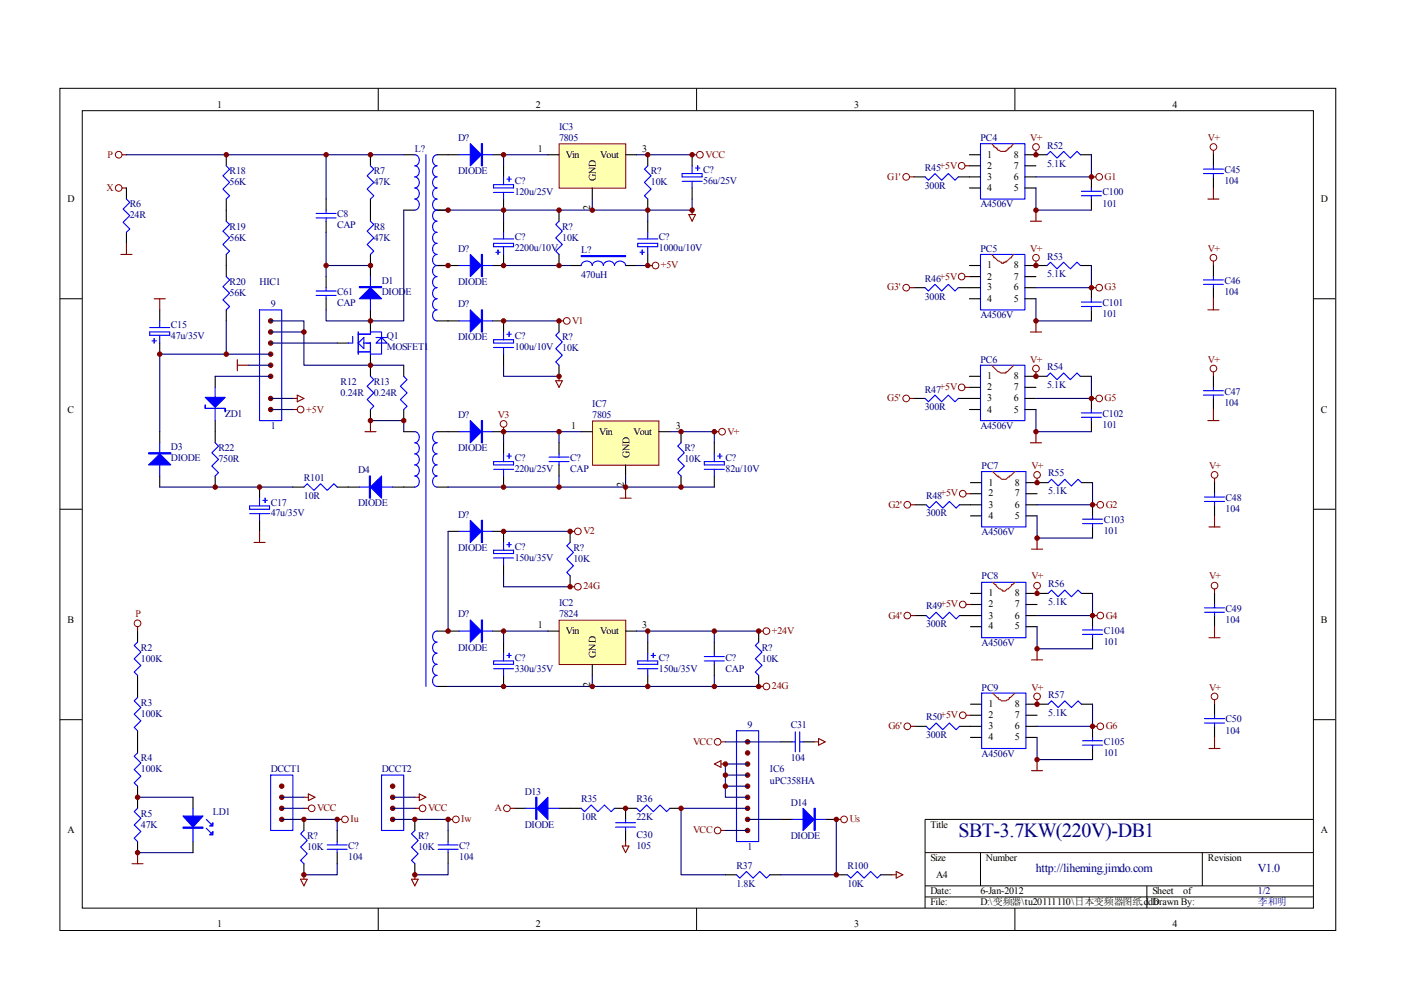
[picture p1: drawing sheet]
<svg xmlns="http://www.w3.org/2000/svg" width="297mm" height="210mm" viewBox="0 0 297 210" stroke-linecap="round" stroke-linejoin="round" font-family="sans-serif">
<g fill="none" stroke="#000" stroke-width=".21">
<path d="M12.7 18.7h270.5v178.6h-270.5zM80.2 18.7v4.7M147.7 18.7v4.7M215.2 18.7v4.7M17.4 23.5h261.1v169h-261.1zM12.7 63.3h4.7M278.4 63.3h4.7M12.7 108h4.7M278.4 108h4.7M12.7 152.6h4.7M278.4 152.6h4.7M278.4 173.7h-82.3v18.8"/>
<path d="M80.2 192.5v4.7M147.7 192.5v4.7M196.1 180.8h82.3M196.1 187.8h82.3M196.1 190.2h82.3M207.9 180.8v7M215.2 192.5v4.7M243.2 187.8v4.7M254.9 180.8v7"/>
</g>
<g fill="none" stroke="#000" stroke-width=".23">
<path d="M26.8 39.9v2.3M48 32.8v2.4M78.5 32.8v2.4M85.6 32.8h2.4M92.7 32.8h4.7M104.4 32.8h2.4M106.8 35.2v2.3M146.7 32.8v2.4M146.7 39.9v2.3M193.8 37.5h2.3M203.2 37.5h4.7M205.5 32.8h2.4"/>
<path d="M205.5 35.2h2.4M205.5 39.9h2.4M217.3 32.8h4.7M217.3 35.2h2.3M217.3 37.5h2.3M217.3 39.9h2.3M229 32.8h2.4M231.4 37.5v2.4M26.8 49.3v2.3M48 42.2v4.7M48 53.9v4.7M69.1 42.2v2.4"/>
<path d="M69.1 46.9v2.4M69.1 58.6v2.4M78.5 42.2v4.7M78.5 53.9v4.7M85.6 44.6h2.4M92.7 44.6h2.3M92.7 56.3h4.7M106.8 53.9v2.4h-2.4M106.8 42.2v2.4M106.8 46.9v2.4M137.3 46.9v2.4M137.3 53.9v2.4"/>
<path d="M205.5 56.3h2.4M205.5 58.6h2.4M217.3 56.3h4.7M217.3 58.6h2.3M229 56.3h2.4M231.4 42.2v2.4M33.9 65.7v2.3M33.9 72.7v2.4M45.6 79.8v2.3M48 65.7v2.3M69.1 63.3v2.4M71.5 72.7h2.3"/>
<path d="M78.5 65.7v4.7M78.5 75.1v4.7M85.6 77.4v2.4M92.7 68h4.7M104.4 68h2.4M193.8 61h2.3M203.2 61h4.7M205.5 63.3h2.4M205.5 79.8h2.4M217.3 61h2.3M217.3 63.3h2.3M217.3 79.8h4.7"/>
<path d="M229 79.8h2.4M231.4 61v2.3M231.4 65.7v2.3M33.9 91.5v2.4M45.6 89.2v4.7M78.5 86.8v2.4M85.6 91.5h2.4M85.6 86.8v2.4M92.7 91.5h2.3M193.8 84.5h2.3M203.2 84.5h4.7M205.5 82.1h2.4"/>
<path d="M205.5 86.8h2.4M217.3 82.1h2.3M217.3 84.5h2.3M217.3 86.8h2.3M231.4 84.5v2.3M231.4 89.2v2.3M33.9 100.9v2.4M45.6 100.9v2.4M55 103.3v2.3M55 110.3v2.4M62.1 103.3h2.3M71.5 103.3h4.7"/>
<path d="M83.2 103.3h4.8M92.7 103.3h2.3M194 107h2.4M203.4 107h4.7M205.8 102.3h2.3M205.8 104.7h2.3M205.8 109.4h2.3M217.5 102.3h4.7M217.5 104.7h2.4M217.5 107h2.4M217.5 109.4h2.4M229.3 102.3h2.3"/>
<path d="M231.6 107v2.4M231.6 111.7v2.4M29.2 133.8v2.4M92.7 133.8h2.3M194 130.5h2.4M203.4 130.5h4.7M205.8 125.8h2.3M205.8 128.2h2.3M205.8 132.9h2.3M217.5 125.8h4.7M217.5 128.2h2.4M217.5 130.5h2.4"/>
<path d="M217.5 132.9h2.4M229.3 125.8h2.3M231.6 130.5v2.4M231.6 135.2v2.4M29.2 143.2v4.7M29.2 154.9v4.7M92.7 145.5h2.3M165.6 157.3h2.3M170.3 157.3h2.3M194 154h2.4M203.4 154h4.7M205.8 149.3h2.3"/>
<path d="M205.8 151.7h2.3M205.8 156.4h2.3M217.5 149.3h4.7M217.5 151.7h2.4M217.5 154h2.4M217.5 156.4h2.4M229.3 149.3h2.3M231.6 154v2.4M231.6 158.7v2.4M29.2 166.7v4.7M29.2 178.4v2.4M40.9 169v2.4"/>
<path d="M40.9 178.4v2.4M64.4 173.7v2.4M71.5 176.1v2.3M88 173.7v2.4M95 176.1v2.3M109.1 171.4h2.4M118.5 171.4h4.7M130.3 171.4h4.7M132.6 171.4v2.3M132.6 176.1v2.3M142 171.4h2.4M165.6 173.7h2.3"/>
<path d="M175 173.7h2.3M64.4 183.1v2.4M71.5 180.8v2.3M88 183.1v2.4M95 180.8v2.3M153.8 185.5h2.4M163.2 185.5h2.4M177.3 185.5h2.4M186.7 185.5h2.4"/>
</g>
<g fill="none" stroke="#00f" stroke-width=".23">
<path d="M48 35.2l.7 .7-1.4 1.4 1.4 1.4-1.4 1.4 1.4 1.4-.7 .7M78.5 35.2l.8 .7-1.5 1.4 1.5 1.4-1.5 1.4 1.5 1.4-.8 .7M88 32.8a1.2 1.2 0 0 1 .9 1.2 1.2 1.2 0 0 1-.9 1.2 1.2 1.2 0 0 1 .9 1.1 1.2 1.2 0 0 1-.9 1.2 1.2 1.2 0 0 1 .9 1.2 1.2 1.2 0 0 1-.9 1.2 1.2 1.2 0 0 1 .9 1.1 1.2 1.2 0 0 1-.9 1.2 1.2 1.2 0 0 1 .9 1.2 1.2 1.2 0 0 1-.9 1.2M90.3 32.8v112.7M92.7 32.8a1.2 1.2 0 0 0-1 1.2 1.2 1.2 0 0 0 1 1.2 1.2 1.2 0 0 0-1 1.1 1.2 1.2 0 0 0 1 1.2 1.2 1.2 0 0 0-1 1.2 1.2 1.2 0 0 0 1 1.2 1.2 1.2 0 0 0-1 1.1 1.2 1.2 0 0 0 1 1.2 1.2 1.2 0 0 0-1 1.2 1.2 1.2 0 0 0 1 1.2 1.2 1.2 0 0 0-1 1.1 1.2 1.2 0 0 0 1 1.2 1.21 1.21 0 0 0-1 1.2 1.21 1.21 0 0 0 1 1.2 1.2 1.2 0 0 0-1 1.1 1.2 1.2 0 0 0 1 1.2 1.2 1.2 0 0 0-1 1.2 1.2 1.2 0 0 0 1 1.1 1.2 1.2 0 0 0-1 1.2 1.2 1.2 0 0 0 1 1.2 1.2 1.2 0 0 0-1 1.2 1.2 1.2 0 0 0 1 1.1 1.2 1.2 0 0 0-1 1.2 1.2 1.2 0 0 0 1 1.2 1.2 1.2 0 0 0-1 1.2 1.2 1.2 0 0 0 1 1.1 1.2 1.2 0 0 0-1 1.2 1.2 1.2 0 0 0 1 1.2M97.4 32.8h7M104.6 39.2h4.3v.7h-4.3zM106.8 37.5v1.7M107.5 38h.9M107.9 37.5v.9M144.6 36.8h4.3v.7h-4.3zM144.6 38.4h4.3"/>
<path d="M146.7 35.2v1.6M146.7 38.4v1.5M147.4 35.6h1M147.9 35.2v.9M196.1 37.5l.7 .7 1.4-1.4 1.5 1.4 1.4-1.4 1.4 1.4 .7-.7M207.9 30.5h9.4v11.7h-9.4zM222 32.8l.7-.7 1.4 1.4 1.4-1.4 1.4 1.4 1.4-1.4 .7 .7M231.4 39.9v.7M26.8 42.2l.7 .7-1.4 1.4 1.4 1.4-1.4 1.4 1.4 1.4-.7 .8M48 58.6l.7 .7-1.4 1.5 1.4 1.4-1.4 1.4 1.4 1.4-.7 .7M48 46.9l.7 .7-1.4 1.4 1.4 1.4-1.4 1.4 1.4 1.4-.7 .7M67 45.3h4.3"/>
<path d="M67 46.2h4.3M69.1 44.6v.7M69.1 46.2v.7M78.5 46.9l.8 .7-1.5 1.4 1.5 1.4-1.5 1.4 1.5 1.4-.8 .7M78.5 58.6v7.1M97.4 56.3h7M104.6 51.6h4.3v.7h-4.3zM104.6 40.8h4.3M104.6 50.7h4.3M105.1 53.5h1M105.6 53v.9M106.8 40.8v1.4"/>
<path d="M106.8 49.3v1.4M106.8 52.3v1.6M135.2 50.7h4.3M135.2 51.6h4.3v.7h-4.3zM135.7 53.5h.9M136.2 53v.9M137.3 49.3v1.4M137.3 52.3v1.6M207.9 53.9h9.4v11.8h-9.4zM222 56.3l.7-.7 1.4 1.4 1.4-1.4 1.4 1.4 1.4-1.4 .7 .7M229.3 41.5h4.2M229.3 40.6h4.2"/>
<path d="M231.4 41.5v.7M31.7 70.4h4.3v.7h-4.3zM31.7 69.5h4.3M32.2 72.3h1M32.7 71.8v.9M33.9 68v1.5M33.9 71.1v1.6M55 65.7h4.7v23.5h-4.7zM67 61.7h4.3M67 62.6h4.3M69.1 61v.7M69.1 62.6v.7"/>
<path d="M74.8 71.3v1.4h-1M76 70.9h2.5v-.5h2.4v4.7h-2.4v-2.4h-1.4M76 70.4v4.7M76 74.6h2.5M76 72.7l1.1-1.1v2.3zM78.5 79.8l.8 .7-1.5 1.4 1.5 1.4-1.5 1.4 1.5 1.4-.8 .7M79.7 72.7l1.2-1.1 1.2 1.1zM79.7 71.6h2.4M85.6 79.8l.7 .7-1.4 1.4 1.4 1.4-1.4 1.4 1.4 1.4-.7 .7M92.7 65.7a1.2 1.2 0 0 0-1 1.2 1.2 1.2 0 0 0 1 1.1M97.4 68h7M196.1 61l.7 .7 1.4-1.4 1.5 1.4 1.4-1.4 1.4 1.4 .7-.7"/>
<path d="M207.9 77.4h9.4v11.8h-9.4zM222 79.8l.7-.7 1.4 1.4 1.4-1.4 1.4 1.4 1.4-1.4 .7 .7M229.3 65h4.2M229.3 64h4.2M231.4 63.3v.7M231.4 65v.7M33.9 93.9v7M45.6 93.9l.7 .7-1.4 1.4 1.4 1.4-1.4 1.4 1.4 1.4-.7 .7M45.6 82.1v7.1M88 91.5a1.2 1.2 0 0 1 .9 1.2 1.2 1.2 0 0 1-.9 1.2 1.2 1.2 0 0 1 .9 1.2 1.2 1.2 0 0 1-.9 1.1M88 96.2a1.2 1.2 0 0 1 .9 1.2 1.2 1.2 0 0 1-.9 1.2 1.2 1.2 0 0 1 .9 1.1 1.2 1.2 0 0 1-.9 1.2 1.2 1.2 0 0 1 .9 1.2 1.2 1.2 0 0 1-.9 1.2M92.7 96.2a1.2 1.2 0 0 0-1 1.2 1.2 1.2 0 0 0 1 1.2 1.2 1.2 0 0 0-1 1.1 1.2 1.2 0 0 0 1 1.2 1.2 1.2 0 0 0-1 1.2 1.2 1.2 0 0 0 1 1.2"/>
<path d="M92.7 91.5a1.2 1.2 0 0 0-1 1.2 1.2 1.2 0 0 0 1 1.2 1.2 1.2 0 0 0-1 1.2 1.2 1.2 0 0 0 1 1.1M196.1 84.5l.7 .7 1.4-1.4 1.5 1.4 1.4-1.4 1.4 1.4 .7-.7M208.1 100h9.4v11.7h-9.4zM229.3 88.5h4.2M229.3 87.5h4.2M231.4 86.8v.7M231.4 88.5v.7M52.9 107.3h4.2v.7h-4.2zM52.9 108.9h4.2M55 105.6v1.7M55 108.9v1.4M55.7 106.1h1"/>
<path d="M56.2 105.6v1M64.4 103.3l.7-.7 1.5 1.4 1.4-1.4 1.4 1.4 1.4-1.4 .7 .7M76.2 103.3h7M196.4 107l.7 .7 1.4-1.4 1.4 1.4 1.4-1.4 1.4 1.4 .7-.7M222.2 102.3l.7-.7 1.4 1.4 1.5-1.4 1.4 1.4 1.4-1.4 .7 .7M229.5 111h4.3M229.5 110.1h4.3M231.6 109.4v.7M231.6 111v.7M29.2 136.2l-.7 .7 1.4 1.4-1.4 1.4 1.4 1.4-1.4 1.4 .7 .7M92.7 133.8a1.2 1.2 0 0 0-1 1.2 1.2 1.2 0 0 0 1 1.2 1.2 1.2 0 0 0-1 1.1 1.2 1.2 0 0 0 1 1.2 1.21 1.21 0 0 0-1 1.2 1.21 1.21 0 0 0 1 1.2 1.2 1.2 0 0 0-1 1.1 1.2 1.2 0 0 0 1 1.2 1.2 1.2 0 0 0-1 1.2 1.2 1.2 0 0 0 1 1.1M196.4 130.5l.7 .7 1.4-1.4 1.4 1.4 1.4-1.4 1.4 1.4 .7-.7"/>
<path d="M208.1 123.5h9.4v11.7h-9.4zM222.2 125.8l.7-.7 1.4 1.4 1.5-1.4 1.4 1.4 1.4-1.4 .7 .7M229.5 134.5h4.3M229.5 133.6h4.3M231.6 132.9v.7M231.6 134.5v.7M29.2 147.9l-.7 .7 1.4 1.4-1.4 1.4 1.4 1.4-1.4 1.4 .7 .7M29.2 159.6l-.7 .7 1.4 1.5-1.4 1.4 1.4 1.4-1.4 1.4 .7 .7M156.2 154.9h4.7v23.5h-4.7zM167.9 157.3h.7M168.6 155.2v4.2M169.6 157.3h.7"/>
<path d="M169.6 155.2v4.2M196.4 154l.7 .7 1.4-1.4 1.4 1.4 1.4-1.4 1.4 1.4 .7-.7M208.1 147h9.4v11.7h-9.4zM222.2 149.3l.7-.7 1.4 1.4 1.5-1.4 1.4 1.4 1.4-1.4 .7 .7M229.5 158h4.3M229.5 157.1h4.3M231.6 156.4v.7M231.6 158v.7M29.2 171.4l-.7 .7 1.4 1.4-1.4 1.4 1.4 1.4-1.4 1.4 .7 .7M40.9 171.4v7M43.7 175.6l1 .9M43.7 173.7l1 1"/>
<path d="M57.4 164.3h4.7v11.8h-4.7zM64.4 176.1l-.7 .7 1.4 1.4-1.4 1.4 1.4 1.4-1.4 1.4 .7 .7M69.4 179.1h4.2M71.5 178.4v.7M80.9 164.3h4.7v11.8h-4.7zM88 176.1l-.8 .7 1.5 1.4-1.5 1.4 1.5 1.4-1.5 1.4 .8 .7M92.9 179.1h4.2M95 178.4v.7M111.5 171.4h7M123.2 171.4l.7 .7 1.4-1.4 1.5 1.4 1.4-1.4 1.4 1.4 .7-.7M130.5 174.4h4.2M130.5 175.4h4.2"/>
<path d="M132.6 173.7v.7M132.6 175.4v.7M135 171.4l.7 .7 1.4-1.4 1.4 1.4 1.4-1.4 1.4 1.4 .7-.7M167.9 173.7h7.1M69.4 180.1h4.2M71.5 180.1v.7M92.9 180.1h4.2M95 180.1v.7M156.2 185.5l.7 .7 1.4-1.4 1.4 1.4 1.4-1.4 1.4 1.4 .7-.7M179.7 185.5l.7 .7 1.4-1.4 1.4 1.4 1.4-1.4 1.4 1.4 .7-.7"/>
</g>
<g fill="none" stroke="#800000" stroke-width=".21">
<circle cx="25.2" cy="32.8" r=".71"/>
<circle cx="25.2" cy="39.9" r=".71"/>
<circle cx="192.1" cy="37.5" r=".7"/>
<circle cx="203.9" cy="35.2" r=".71"/>
<circle cx="219.6" cy="31.2" r=".71"/>
<circle cx="233" cy="37.5" r=".71"/>
<circle cx="203.9" cy="58.6" r=".7"/>
<circle cx="219.6" cy="54.7" r=".71"/>
<circle cx="192.1" cy="61" r=".7"/>
<circle cx="219.6" cy="78.1" r=".71"/>
<circle cx="233" cy="61" r=".71"/>
<circle cx="63.7" cy="86.8" r=".71"/>
<circle cx="192.1" cy="84.5" r=".7"/>
<circle cx="203.9" cy="82.1" r=".71"/>
<circle cx="233" cy="84.5" r=".71"/>
<circle cx="192.4" cy="107" r=".71"/>
<circle cx="204.1" cy="104.7" r=".71"/>
<circle cx="219.9" cy="100.7" r=".7"/>
<circle cx="233.3" cy="107" r=".7"/>
<circle cx="29.2" cy="132.2" r=".71"/>
<circle cx="192.4" cy="130.5" r=".71"/>
<circle cx="204.1" cy="128.2" r=".71"/>
<circle cx="219.9" cy="124.2" r=".7"/>
<circle cx="233.3" cy="130.5" r=".7"/>
<circle cx="152.1" cy="157.3" r=".71"/>
<circle cx="192.4" cy="154" r=".71"/>
<circle cx="204.1" cy="151.7" r=".71"/>
<circle cx="219.9" cy="147.7" r=".7"/>
<circle cx="233.3" cy="154" r=".7"/>
<circle cx="66.1" cy="171.4" r=".7"/>
<circle cx="73.1" cy="173.7" r=".71"/>
<circle cx="89.6" cy="171.4" r=".7"/>
<circle cx="96.7" cy="173.7" r=".71"/>
<circle cx="107.5" cy="171.4" r=".71"/>
<circle cx="152.1" cy="176.1" r=".71"/>
<circle cx="179" cy="173.7" r=".71"/>
</g>
<g fill="none" stroke="#800000" stroke-width=".23">
<path d="M25.9 32.8h.9M25.9 39.9h.9M192.8 37.5h1M204.6 35.2h.9M219.6 31.9v.9M231.4 37.5h.9M25.6 53.9h2.4M26.8 51.6v2.3M204.6 58.6h.9M218.5 46.9h2.3M219.6 44.6v2.3M219.6 55.4v.9"/>
<path d="M32.7 63.3h2.3M33.9 63.3v2.4M50.3 76.3v2.3M50.3 77.4h2.4M192.8 61h1M218.5 70.4h2.3M219.6 68v2.4M219.6 78.8v1M231.4 61h.9M62.1 84.5h.9M62.1 86.8h.9M63 83.8l1.4 .7-1.4 .7z"/>
<path d="M77.4 91.5h2.3M78.5 89.2v2.3M192.8 84.5h1M204.6 82.1h.9M218.5 93.9h2.3M219.6 91.5v2.4M231.4 84.5h.9M53.9 115h2.3M55 112.7v2.3M193.1 107h.9M204.8 104.7h1M218.7 116.4h2.4"/>
<path d="M219.9 101.4v.9M219.9 114.1v2.3M231.6 107h1M29.2 132.9v.9M193.1 130.5h.9M204.8 128.2h1M218.7 139.9h2.4M219.9 124.9v.9M219.9 137.6v2.3M231.6 130.5h1M152.9 157.3h.9M172.6 157.3h1"/>
<path d="M173.6 156.6l1.4 .7-1.4 .7zM193.1 154h.9M204.8 151.7h1M219.9 148.4v.9M231.6 154h1M64.4 171.4h1M64.4 169h1M65.4 168.3l1.4 .7-1.4 .7zM71.5 173.7h.9M88 171.4h.9M88 169h.9M88.9 168.3l1.4 .7-1.4 .7z"/>
<path d="M95 173.7h.9M108.2 171.4h.9M131.9 179.4h1.4l-.7 1.4zM132.6 178.4v1M151.4 162l1.5-.7v1.4zM152.9 176.1h.9M152.9 162h.9M177.3 173.7h1M218.7 163.4h2.4M219.9 161.1v2.3M28 183.1h2.3M29.2 180.8v2.3"/>
<path d="M63.7 186.4h1.4l-.7 1.4zM64.4 185.5v.9M87.2 186.4h1.5l-.7 1.4zM88 185.5v.9M189.1 185.5h.9M190 184.8l1.4 .7-1.4 .7z"/>
</g>
<g fill="#00f" stroke="#00f" stroke-width=".23">
<path d="M76.2 63.3l2.3-2.3 2.4 2.3z"/>
<path d="M31.5 98.6l2.4-2.4 2.3 2.4z"/>
<path d="M78.5 103.3l2.4-2.4v4.7z"/>
<path d="M43.5 84.2h4.2l-2.1 2.2z"/>
<path d="M38.8 173h4.2l-2.1 2.4z"/>
<path d="M44.4 177l.8-.7v.7z"/>
<path d="M44.4 175.1l.8-.7v.7z"/>
<path d="M113.8 171.4l2.4-2.4v4.7z"/>
<path d="M170.3 171.4l2.3 2.3-2.3 2.4z"/>
<path d="M99.7 30.5l2.4 2.3-2.4 2.4z"/>
<path d="M99.7 53.9l2.4 2.4-2.4 2.3z"/>
<path d="M99.7 65.7l2.4 2.3-2.4 2.4z"/>
<path d="M76.2 60.8h4.7v.2h-4.7z" fill-rule="evenodd"/>
<path d="M31.5 96h4.7v.2h-4.7z" fill-rule="evenodd"/>
<path d="M78.3 100.9h.2v4.7h-.2z" fill-rule="evenodd"/>
<path d="M43.5 85.9v.7h4.2v.7v-.7h-4.2z" fill-rule="evenodd"/>
<path d="M38.8 175.4h4.2v.2h-4.2z" fill-rule="evenodd"/>
<path d="M113.6 169h.2v4.7h-.2z" fill-rule="evenodd"/>
<path d="M172.6 171.4h.2v4.7h-.2z" fill-rule="evenodd"/>
<path d="M102.1 30.5h.2v4.7h-.2z" fill-rule="evenodd"/>
<path d="M102.1 53.9h.2v4.7h-.2z" fill-rule="evenodd"/>
<path d="M102.1 65.7h.2v4.7h-.2z" fill-rule="evenodd"/>
</g>
<g fill="#800000" stroke="#800000" stroke-width=".21">
<circle cx="57.4" cy="72.7" r=".47"/>
<circle cx="57.4" cy="70.4" r=".47"/>
<circle cx="57.4" cy="68" r=".47"/>
<circle cx="57.4" cy="75.1" r=".47"/>
<circle cx="57.4" cy="77.4" r=".47"/>
<circle cx="57.4" cy="79.8" r=".47"/>
<circle cx="57.4" cy="84.5" r=".47"/>
<circle cx="57.4" cy="86.8" r=".47"/>
<circle cx="78.5" cy="68" r=".47"/>
<circle cx="78.5" cy="77.4" r=".47"/>
<circle cx="78.5" cy="32.8" r=".47"/>
<circle cx="78.5" cy="56.3" r=".47"/>
<circle cx="45.6" cy="103.3" r=".47"/>
<circle cx="48" cy="32.8" r=".47"/>
<circle cx="78.5" cy="89.2" r=".47"/>
<circle cx="85.6" cy="89.2" r=".47"/>
<circle cx="69.1" cy="32.8" r=".47"/>
<circle cx="69.1" cy="56.3" r=".47"/>
<circle cx="64.4" cy="70.4" r=".47"/>
<circle cx="48" cy="75.1" r=".47"/>
<circle cx="33.9" cy="75.1" r=".47"/>
<circle cx="55" cy="103.3" r=".47"/>
<circle cx="59.7" cy="166.7" r=".47"/>
<circle cx="59.7" cy="169" r=".47"/>
<circle cx="59.7" cy="171.4" r=".47"/>
<circle cx="59.7" cy="173.7" r=".47"/>
<circle cx="83.2" cy="166.7" r=".47"/>
<circle cx="83.2" cy="169" r=".47"/>
<circle cx="83.2" cy="171.4" r=".47"/>
<circle cx="83.2" cy="173.7" r=".47"/>
<circle cx="29.2" cy="169" r=".47"/>
<circle cx="29.2" cy="180.8" r=".47"/>
<circle cx="158.5" cy="157.3" r=".47"/>
<circle cx="158.5" cy="159.6" r=".47"/>
<circle cx="158.5" cy="162" r=".47"/>
<circle cx="158.5" cy="164.3" r=".47"/>
<circle cx="158.5" cy="169" r=".47"/>
<circle cx="158.5" cy="166.7" r=".47"/>
<circle cx="158.5" cy="171.4" r=".47"/>
<circle cx="158.5" cy="173.7" r=".47"/>
<circle cx="158.5" cy="176.1" r=".47"/>
<circle cx="177.3" cy="173.7" r=".47"/>
<circle cx="144.4" cy="171.4" r=".47"/>
<circle cx="132.6" cy="171.4" r=".47"/>
<circle cx="153.8" cy="162" r=".47"/>
<circle cx="153.8" cy="164.3" r=".47"/>
<circle cx="153.8" cy="166.7" r=".47"/>
<circle cx="177.3" cy="185.5" r=".47"/>
<circle cx="71.5" cy="173.7" r=".47"/>
<circle cx="64.4" cy="185.5" r=".47"/>
<circle cx="64.4" cy="173.7" r=".47"/>
<circle cx="95" cy="173.7" r=".47"/>
<circle cx="88" cy="185.5" r=".47"/>
<circle cx="88" cy="173.7" r=".47"/>
</g>
<g fill="none" stroke="#000080" stroke-width=".23">
<path d="M26.8 32.8h42.3M85.6 32.8h-16.5v9.4M219.6 39.9v4.7h11.8M231.4 32.8v4.7h-11.8M69.1 49.3v9.3M69.1 56.3h9.4M85.6 44.6v23.4h-16.5v-2.3M231.4 56.3v4.7h-11.8M45.6 79.8h11.8M48 68v7.1h9.4M48 75.1h-14.1v16.4M52.7 77.4h4.7"/>
<path d="M57.4 68h7v9.4h21.2M57.4 72.7h14.1M57.4 70.4h7M219.6 63.3v4.7h11.8M231.4 79.8v4.7h-11.8M57.4 84.5h4.7M57.4 86.8h4.7M78.5 89.2h7.1v2.3M219.6 86.8v4.7h11.8M33.9 103.3h28.2M219.9 109.4v4.7h11.7M231.6 102.3v4.7h-11.7"/>
<path d="M219.9 132.9v4.7h11.7M231.6 125.8v4.7h-11.7M153.8 157.3h11.8M219.9 156.4v4.7h11.7M231.6 149.3v4.7h-11.7M29.2 169h11.7M59.7 173.7h11.8v2.4M59.7 171.4h4.7M59.7 169h4.7M83.2 173.7h11.8v2.4M83.2 171.4h4.8M83.2 169h4.8"/>
<path d="M153.8 164.3h4.7M153.8 166.7h4.7M153.8 176.1h4.7M158.5 162h-4.7v7h4.7M158.5 171.4h-14.1v14.1h9.4M158.5 173.7h7.1M177.3 173.7v11.8h-11.7M29.2 180.8h11.7M71.5 183.1v2.4h-7.1M95 183.1v2.4h-7"/>
</g>
<path d="M210.2 30.5l.5 .4v.3l.7 .2v.2a2.19 2.19 0 0 0 1.9 .5v-.2l.5-.3v-.2l.7-.2v-.3l.4-.4M210.2 53.9l.5 .5v.3h.2l.7 .7 .8 .2v.2h.4v-.2h.5v-.2h.2l.7-.7h.3v-.3l.4-.5M210.2 77.4l.3 .3a3.7 3.7 0 0 0 1.9 1.4h.9v-.3h.2l1.4-1.4M210.5 100l.9 .9h.2v.3h.3a1.18 1.18 0 0 0 1.9 0h.2v-.3h.2l1-.9M210.5 123.5l.4 .4h.3v.3l.7 .7 .7 .2v.2a.74 .74 0 0 0 .9-.4h.3l.7-.7v-.3h.2l.5-.4M210.5 147l.9 .9h.2v.2a1.72 1.72 0 0 0 2.4 0v-.2h.2l1-.9" fill="none" stroke="#f00" stroke-width=".23"/>
<path d="M118.6 30.6h14.1v9.3h-14.1z" fill="#ffffb0"/>
<g fill="none" stroke="#800000" stroke-width=".21">
<path d="M118.5 30.5h14.2v9.4h-14.2z"/>
<circle cx="148.4" cy="32.8" r=".71"/>
<circle cx="139" cy="56.3" r=".71"/>
<circle cx="120.2" cy="68" r=".71"/>
</g>
<g fill="none" stroke="#000" stroke-width=".23">
<path d="M116.2 32.8h2.3M125.6 39.9v2.3M132.6 32.8h2.4M137.3 32.8v2.4M118.5 44.6v2.3M118.5 53.9v2.4M120.9 56.3h2.3M132.6 56.3h2.4M137.3 42.2v2.4M106.8 68v2.4M106.8 75.1v2.3M118.5 68v2.4"/>
<path d="M118.5 77.4v2.4M95 91.5h2.4M104.4 91.5h2.4M106.8 93.9v2.3M118.5 93.9v2.3M118.5 98.6v2.3M144.4 91.5v2.4M151.4 93.9v2.3M106.8 100.9v2.4M144.4 100.9v2.4M151.4 100.9v2.4"/>
</g>
<g fill="none" stroke="#00f" stroke-width=".23">
<path d="M137.3 35.2l-.7 .7 1.4 1.4-1.4 1.4 1.4 1.4-1.4 1.4 .7 .7M118.5 46.9l-.7 .7 1.4 1.4-1.4 1.4 1.4 1.4-1.4 1.4 .7 .7M123.2 56.3a1.21 1.21 0 0 1 1.2-.9 1.21 1.21 0 0 1 1.2 .9 1.21 1.21 0 0 1 1.2-.9 1.21 1.21 0 0 1 1.1 .9 1.2 1.2 0 0 1 1.2-.9 1.2 1.2 0 0 1 1.2 .9 1.21 1.21 0 0 1 1.2-.9 1.21 1.21 0 0 1 1.1 .9M104.6 72h4.3v.7h-4.3zM104.6 73.7h4.3M106.8 70.4v1.6M106.8 73.7v1.4M107.5 70.9h.9M107.9 70.4v.9M118.5 70.4l-.7 .7 1.4 1.4-1.4 1.4 1.4 1.4-1.4 1.4 .7 .7M97.4 91.5h7M104.6 97.9h4.3v.7h-4.3z"/>
<path d="M104.6 99.5h4.3M106.8 96.2v1.7M106.8 99.5v1.4M107.5 96.7h.9M107.9 96.2v1M116.4 97.9h4.2M116.4 96.9h4.2M118.5 96.2v.7M118.5 97.9v.7M144.4 93.9l-.7 .7 1.4 1.4-1.4 1.4 1.4 1.4-1.4 1.4 .7 .7M149.3 99.5h4.3M149.3 97.9h4.3v.7h-4.3z"/>
<path d="M151.4 96.2v1.7M151.4 99.5v1.4M152.2 96.7h.9M152.6 96.2v1"/>
</g>
<path d="M146.7 32.8h1M137.3 56.3h1M146 45.5h1.4l-.7 1.4zM146.7 44.6v.9M118.5 68h1M118.5 79.8v.9M117.8 80.7h1.4l-.7 1.4z" fill="none" stroke="#800000" stroke-width=".23"/>
<g fill="#00f" stroke="#00f" stroke-width=".23">
<path d="M99.7 89.2l2.4 2.3-2.4 2.4z"/>
<path d="M123.2 54.2h9.4v.2h-9.4z" fill-rule="evenodd"/>
<path d="M102.1 89.2h.2v4.7h-.2z" fill-rule="evenodd"/>
</g>
<path d="M116.2 32.8h-9.4v2.4M135 32.8h11.7M106.8 56.3h14.1M106.8 44.6v2.3M125.6 42.2v2.4M135 56.3h2.3M137.3 44.6v2.3M146.7 42.2v2.4h-51.7M106.8 77.4v2.4h11.7M106.8 68h11.7" fill="none" stroke="#000080" stroke-width=".23"/>
<path d="M125.7 89.3h14v9.4h-14z" fill="#ffffb0"/>
<g fill="none" stroke="#800000" stroke-width=".21">
<path d="M125.6 89.3h14.1v9.4h-14.1z"/>
<circle cx="106.8" cy="89.9" r=".7"/>
<circle cx="153.1" cy="91.5" r=".71"/>
</g>
<path d="M123.2 91.5h2.4M132.6 98.6v2.3M139.7 91.5h2.3" fill="none" stroke="#000" stroke-width=".23"/>
<path d="M106.8 90.6v.9M151.4 91.5h1M131.5 105.6h2.3M132.6 103.3v2.3" fill="none" stroke="#800000" stroke-width=".23"/>
<path d="M118.5 91.5v2.4M123.2 91.5h-16.4v2.4M142 91.5h9.4v2.4M95 103.3h56.4M118.5 100.9v2.4M132.6 100.9v2.4" fill="none" stroke="#000080" stroke-width=".23"/>
<path d="M118.6 131.6h14.1v9.3h-14.1z" fill="#ffffb0"/>
<g fill="none" stroke="#800000" stroke-width=".21">
<path d="M118.5 131.5h14.2v9.4h-14.2z"/>
<circle cx="257.3" cy="31.2" r=".7"/>
<circle cx="257.3" cy="54.7" r=".71"/>
<circle cx="257.3" cy="78.1" r=".7"/>
<circle cx="122.5" cy="112.7" r=".71"/>
<circle cx="257.5" cy="100.7" r=".71"/>
<circle cx="122.5" cy="124.4" r=".71"/>
<circle cx="162.5" cy="133.8" r=".71"/>
<circle cx="257.5" cy="124.2" r=".71"/>
<circle cx="162.5" cy="145.5" r=".71"/>
<circle cx="257.5" cy="147.7" r=".71"/>
</g>
<g fill="none" stroke="#000" stroke-width=".23">
<path d="M257.3 32.8v2.4M257.3 37.5v2.4M257.3 56.3v2.3M257.3 61v2.3M257.3 79.8v2.3M257.3 84.5v2.3M95 112.7h2.4M104.4 112.7h2.4v2.3M106.8 119.7v2.4M120.9 112.7v2.3M257.5 102.3v2.4M257.5 107v2.4"/>
<path d="M95 133.8h2.4M104.4 133.8h2.4M106.8 136.2v2.3M116.2 133.8h2.3M120.9 122.1v2.3M132.6 133.8h2.4M137.3 136.2v2.3M151.4 136.2v2.3M160.9 133.8v2.4M257.5 125.8v2.4M257.5 130.5v2.4M106.8 143.2v2.3"/>
<path d="M125.6 140.9v2.3M137.3 143.2v2.3M151.4 140.9v2.3M160.9 143.2v2.3M257.5 149.3v2.4M257.5 154v2.4"/>
</g>
<g fill="none" stroke="#00f" stroke-width=".23">
<path d="M255.2 35.9h4.2M255.2 36.8h4.2M257.3 35.2v.7M257.3 36.8v.7M255.2 59.3h4.2M257.3 58.6v.7M255.2 60.3h4.2M257.3 60.3v.7M255.2 82.8h4.2M255.2 83.8h4.2M257.3 82.1v.7M257.3 83.8v.7"/>
<path d="M97.4 112.7h7M104.6 116.7h4.3v.7h-4.3zM104.6 118.3h4.3M106.8 115v1.7M106.8 118.3v1.4M107.5 115.5h.9M107.9 115v1M120.9 115l-.7 .7 1.4 1.4-1.4 1.4 1.4 1.4-1.4 1.5 .7 .7M255.4 105.4h4.2M255.4 106.3h4.2M257.5 104.7v.7M257.5 106.3v.7"/>
<path d="M97.4 133.8h7M106.8 138.5v1.6M107.5 139h.9M107.9 138.5v.9M137.3 138.5v1.6M138 139h1M138.5 138.5v.9M149.3 139.2h4.3M151.4 138.5v.7M160.9 136.2l-.8 .7 1.5 1.4-1.5 1.4 1.5 1.4-1.5 1.4 .8 .7M255.4 128.9h4.2M255.4 129.8h4.2"/>
<path d="M257.5 128.2v.7M257.5 129.8v.7M104.6 140.1h4.3v.8h-4.3zM104.6 141.8h4.3M106.8 141.8v1.4M135.2 141.8h4.3M135.2 140.1h4.3v.8h-4.3zM137.3 141.8v1.4M149.3 140.1h4.3M151.4 140.1v.8M255.4 152.4h4.2M255.4 153.3h4.2"/>
<path d="M257.5 151.7v.7M257.5 153.3v.7"/>
</g>
<g fill="#00f" stroke="#00f" stroke-width=".23">
<path d="M99.7 131.5l2.4 2.3-2.4 2.4z"/>
<path d="M99.7 110.3l2.4 2.4-2.4 2.3z"/>
<path d="M102.1 131.5h.2v4.7h-.2z" fill-rule="evenodd"/>
<path d="M102.1 110.3h.2v4.7h-.2z" fill-rule="evenodd"/>
</g>
<path d="M95 112.7v21.1M106.8 112.7h14.1M106.8 122.1v2.3h14.1M116.2 133.8h-9.4v2.4M135 133.8h25.9M137.3 133.8v2.4M151.4 133.8v2.4M95 145.5h65.9M125.6 143.2v2.3M151.4 143.2v2.3" fill="none" stroke="#000080" stroke-width=".23"/>
<g fill="none" stroke="#800000" stroke-width=".23">
<path d="M257.3 31.9v.9M257.3 39.9v2.3M256.1 42.2h2.3M257.3 55.4v.9M256.1 65.7h2.3M257.3 63.3v2.4M257.3 78.8v1M256.1 89.2h2.3M257.3 86.8v2.4M120.9 112.7h.9M256.3 111.7h2.4M257.5 101.4v.9"/>
<path d="M257.5 109.4v2.3M120.9 124.4h.9M160.9 133.8h.9M256.3 135.2h2.4M257.5 124.9v.9M257.5 132.9v2.3M160.9 145.5h.9M256.3 158.7h2.4M257.5 148.4v.9M257.5 156.4v2.3"/>
</g>
<g fill="#800000" stroke="#800000" stroke-width=".21">
<circle cx="95" cy="44.6" r=".47"/>
<circle cx="95" cy="56.3" r=".47"/>
<circle cx="95" cy="133.8" r=".47"/>
<circle cx="106.8" cy="32.8" r=".47"/>
<circle cx="106.8" cy="56.3" r=".47"/>
<circle cx="106.8" cy="68" r=".47"/>
<circle cx="106.8" cy="44.6" r=".47"/>
<circle cx="146.7" cy="32.8" r=".47"/>
<circle cx="137.3" cy="56.3" r=".47"/>
<circle cx="137.3" cy="44.6" r=".47"/>
<circle cx="137.3" cy="32.8" r=".47"/>
<circle cx="118.5" cy="68" r=".47"/>
<circle cx="118.5" cy="56.3" r=".47"/>
<circle cx="118.5" cy="44.6" r=".47"/>
<circle cx="118.5" cy="79.8" r=".47"/>
<circle cx="146.7" cy="44.6" r=".47"/>
<circle cx="125.6" cy="44.6" r=".47"/>
<circle cx="144.4" cy="103.3" r=".47"/>
<circle cx="144.4" cy="91.5" r=".47"/>
<circle cx="106.8" cy="91.5" r=".47"/>
<circle cx="106.8" cy="103.3" r=".47"/>
<circle cx="132.6" cy="103.3" r=".47"/>
<circle cx="151.4" cy="91.5" r=".47"/>
<circle cx="118.5" cy="91.5" r=".47"/>
<circle cx="118.5" cy="103.3" r=".47"/>
<circle cx="106.8" cy="133.8" r=".47"/>
<circle cx="106.8" cy="112.7" r=".47"/>
<circle cx="106.8" cy="145.5" r=".47"/>
<circle cx="137.3" cy="145.5" r=".47"/>
<circle cx="120.9" cy="124.4" r=".47"/>
<circle cx="120.9" cy="112.7" r=".47"/>
<circle cx="160.9" cy="145.5" r=".47"/>
<circle cx="160.9" cy="133.8" r=".47"/>
<circle cx="125.6" cy="145.5" r=".47"/>
<circle cx="137.3" cy="133.8" r=".47"/>
<circle cx="151.4" cy="133.8" r=".47"/>
<circle cx="151.4" cy="145.5" r=".47"/>
<circle cx="219.6" cy="32.8" r=".47"/>
<circle cx="231.4" cy="37.5" r=".47"/>
<circle cx="219.6" cy="44.6" r=".47"/>
<circle cx="219.6" cy="56.3" r=".47"/>
<circle cx="231.4" cy="61" r=".47"/>
<circle cx="219.6" cy="68" r=".47"/>
<circle cx="219.6" cy="79.8" r=".47"/>
<circle cx="231.4" cy="84.5" r=".47"/>
<circle cx="219.6" cy="91.5" r=".47"/>
<circle cx="219.9" cy="102.3" r=".47"/>
<circle cx="231.6" cy="107" r=".47"/>
<circle cx="219.9" cy="114.1" r=".47"/>
<circle cx="219.9" cy="125.8" r=".47"/>
<circle cx="231.6" cy="130.5" r=".47"/>
<circle cx="219.9" cy="137.6" r=".47"/>
<circle cx="219.9" cy="149.3" r=".47"/>
<circle cx="231.6" cy="154" r=".47"/>
<circle cx="219.9" cy="161.1" r=".47"/>
</g>
<text font-size="4.2" fill="#000080" x="203.2" y="177.4">SBT-3.7KW(220V)-DB1</text>
<g font-size="2.5" fill="#000080">
<text x="219.6" y="184.8">http://liheming.jimdo.com</text>
<text x="266.7" y="184.8">V1.0</text>
</g>
<g font-size="2.1">
<text x="46.1" y="22.9">1</text>
<text x="113.6" y="22.9">2</text>
<text x="181.1" y="22.9">3</text>
<text x="248.6" y="22.9">4</text>
<text x="114" y="32.3">1</text>
<text x="120" y="33.5">Vin</text>
<text x="127.3" y="33.5">Vout</text>
<text x="136.1" y="32.3">3</text>
<text x="209.3" y="33.5">1</text>
<text x="209.3" y="35.7">2</text>
<text x="215" y="35.7">7</text>
<text x="215" y="33.5">8</text>
<text x="126.3" y="38.5" transform="rotate(-90 126.3 38.5)">GND</text>
<text x="209.3" y="38.1">3</text>
<text x="209.3" y="40.5">4</text>
<text x="215" y="40.5">5</text>
<text x="215" y="38.1">6</text>
<text x="14.3" y="42.8">D</text>
<text x="125.1" y="44.5" transform="rotate(-90 125.1 44.5)">2</text>
<text x="280.1" y="42.8">D</text>
<text x="209.3" y="56.9">1</text>
<text x="209.3" y="59.3">2</text>
<text x="215" y="59.3">7</text>
<text x="215" y="56.9">8</text>
<text x="209.3" y="61.6">3</text>
<text x="209.3" y="63.9">4</text>
<text x="215" y="63.9">5</text>
<text x="215" y="61.6">6</text>
<text x="209.3" y="80.4">1</text>
<text x="209.3" y="82.7">2</text>
<text x="215" y="82.7">7</text>
<text x="215" y="80.4">8</text>
<text x="14.3" y="87.5">C</text>
<text x="209.3" y="85.1">3</text>
<text x="209.3" y="87.5">4</text>
<text x="215" y="87.5">5</text>
<text x="215" y="85.1">6</text>
<text x="280.1" y="87.5">C</text>
<text x="121.1" y="90.9">1</text>
<text x="127" y="92.1">Vin</text>
<text x="134.3" y="92.1">Vout</text>
<text x="143.3" y="90.9">3</text>
<text x="133.4" y="97.1" transform="rotate(-90 133.4 97.1)">GND</text>
<text x="132.2" y="103.3" transform="rotate(-90 132.2 103.3)">2</text>
<text x="209.5" y="103">1</text>
<text x="209.5" y="105.3">2</text>
<text x="209.5" y="107.6">3</text>
<text x="215.1" y="107.6">6</text>
<text x="215.1" y="105.3">7</text>
<text x="215.1" y="103">8</text>
<text x="209.5" y="110">4</text>
<text x="215.1" y="110">5</text>
<text x="209.5" y="126.4">1</text>
<text x="209.5" y="128.8">2</text>
<text x="209.5" y="131.2">3</text>
<text x="215.1" y="131.2">6</text>
<text x="215.1" y="128.8">7</text>
<text x="215.1" y="126.4">8</text>
<text x="14.3" y="132.1">B</text>
<text x="114" y="133.2">1</text>
<text x="120" y="134.4">Vin</text>
<text x="127.3" y="134.4">Vout</text>
<text x="136.1" y="133.2">3</text>
<text x="209.5" y="133.4">4</text>
<text x="215.1" y="133.4">5</text>
<text x="280.1" y="132.1">B</text>
<text x="126.3" y="139.5" transform="rotate(-90 126.3 139.5)">GND</text>
<text x="125.1" y="145.6" transform="rotate(-90 125.1 145.6)">2</text>
<text x="209.5" y="149.9">1</text>
<text x="215.1" y="149.9">8</text>
<text x="209.5" y="152.2">2</text>
<text x="209.5" y="154.6">3</text>
<text x="215.1" y="154.6">6</text>
<text x="215.1" y="152.2">7</text>
<text x="209.5" y="157">4</text>
<text x="215.1" y="157">5</text>
<text x="14.3" y="176.7">A</text>
<text x="197.3" y="175.5">Title</text>
<text x="280.1" y="176.7">A</text>
<text x="197.3" y="182.6">Size</text>
<text x="209" y="182.6">Number</text>
<text x="256.1" y="182.6">Revision</text>
<text x="197.3" y="189.6">Date:</text>
<text x="197.3" y="192">File:</text>
<text x="198.5" y="186.1">A4</text>
<text x="207.9" y="189.6">6-Jan-2012</text>
<text x="207.9" y="192">D:\变频器\tu20111110\日本变频器图纸.ddb</text>
<text x="244.3" y="189.6">Sheet</text>
<text x="244.3" y="192">Drawn By:</text>
<text x="250.9" y="189.6">of</text>
<text x="46.1" y="196.6">1</text>
<text x="113.6" y="196.6">2</text>
<text x="181.1" y="196.6">3</text>
<text x="248.6" y="196.6">4</text>
</g>
<g font-size="2.1" fill="#000080">
<text x="97.1" y="29.9">D?</text>
<text x="118.5" y="27.5">IC3</text>
<text x="118.5" y="29.9">7805</text>
<text x="207.9" y="29.9">PC4</text>
<text x="88" y="32.3">L?</text>
<text x="222" y="31.5">R52</text>
<text x="222" y="35.3">5.1K</text>
<text x="48.7" y="36.9">R18</text>
<text x="48.7" y="39.3">56K</text>
<text x="79.2" y="36.9">R7</text>
<text x="79.2" y="39.3">47K</text>
<text x="97.1" y="36.9">DIODE</text>
<text x="109.1" y="39">C?</text>
<text x="109.1" y="41.4">120u/25V</text>
<text x="138" y="36.9">R?</text>
<text x="138" y="39.3">10K</text>
<text x="149.1" y="36.7">C?</text>
<text x="149.1" y="39">56u/25V</text>
<text x="196.1" y="36.3">R45+5V</text>
<text x="196.1" y="40">300R</text>
<text x="233.8" y="41.4">C100</text>
<text x="259.6" y="36.7">C45</text>
<text x="259.6" y="39">104</text>
<text x="27.5" y="44">R6</text>
<text x="27.5" y="46.3">24R</text>
<text x="71.5" y="46.1">C8</text>
<text x="207.9" y="44">A4506V</text>
<text x="233.8" y="43.8">101</text>
<text x="48.7" y="48.7">R19</text>
<text x="48.7" y="51.1">56K</text>
<text x="71.5" y="48.4">CAP</text>
<text x="79.2" y="48.7">R8</text>
<text x="79.2" y="51.1">47K</text>
<text x="97.1" y="53.4">D?</text>
<text x="109.1" y="50.8">C?</text>
<text x="109.1" y="53.2">2200u/10V</text>
<text x="119.2" y="48.7">R?</text>
<text x="119.2" y="51.1">10K</text>
<text x="123.2" y="53.6">L?</text>
<text x="139.7" y="50.8">C?</text>
<text x="139.7" y="53.2">1000u/10V</text>
<text x="207.9" y="53.4">PC5</text>
<text x="123.2" y="59">470uH</text>
<text x="196.1" y="59.7">R46+5V</text>
<text x="222" y="55">R53</text>
<text x="222" y="58.8">5.1K</text>
<text x="48.7" y="60.5">R20</text>
<text x="48.7" y="62.8">56K</text>
<text x="55" y="60.5">HIC1</text>
<text x="57.4" y="65.1">9</text>
<text x="71.5" y="62.5">C61</text>
<text x="71.5" y="64.9">CAP</text>
<text x="80.9" y="60.2">D1</text>
<text x="80.9" y="62.5">DIODE</text>
<text x="97.1" y="60.5">DIODE</text>
<text x="97.1" y="65.1">D?</text>
<text x="196.1" y="63.5">300R</text>
<text x="233.8" y="64.9">C101</text>
<text x="259.6" y="60.2">C46</text>
<text x="259.6" y="62.5">104</text>
<text x="36.2" y="69.6">C15</text>
<text x="36.2" y="71.9">47u/35V</text>
<text x="82" y="71.9">Q1</text>
<text x="109.1" y="71.9">C?</text>
<text x="207.9" y="67.5">A4506V</text>
<text x="233.8" y="67.2">101</text>
<text x="82" y="74.3">MOSFET1</text>
<text x="97.1" y="72.2">DIODE</text>
<text x="109.1" y="74.3">100u/10V</text>
<text x="119.2" y="72.2">R?</text>
<text x="119.2" y="74.5">10K</text>
<text x="207.9" y="76.9">PC6</text>
<text x="72.2" y="81.5">R12</text>
<text x="72.2" y="83.9">0.24R</text>
<text x="79.2" y="81.5">R13</text>
<text x="79.2" y="83.9">0.24R</text>
<text x="196.1" y="83.2">R47+5V</text>
<text x="222" y="78.5">R54</text>
<text x="222" y="82.3">5.1K</text>
<text x="259.6" y="83.7">C47</text>
<text x="47.8" y="88.4">ZD1</text>
<text x="97.1" y="88.6">D?</text>
<text x="125.6" y="86.3">IC7</text>
<text x="125.6" y="88.6">7805</text>
<text x="196.1" y="87">300R</text>
<text x="233.8" y="88.4">C102</text>
<text x="259.6" y="86">104</text>
<text x="36.2" y="95.4">D3</text>
<text x="46.3" y="95.7">R22</text>
<text x="57.4" y="90.9">1</text>
<text x="97.1" y="95.7">DIODE</text>
<text x="145.1" y="95.7">R?</text>
<text x="207.9" y="90.9">A4506V</text>
<text x="233.8" y="90.7">101</text>
<text x="36.2" y="97.8">DIODE</text>
<text x="46.3" y="98">750R</text>
<text x="75.9" y="100.3">D4</text>
<text x="109.1" y="97.8">C?</text>
<text x="109.1" y="100.1">220u/25V</text>
<text x="120.9" y="97.8">C?</text>
<text x="120.9" y="100.1">CAP</text>
<text x="145.1" y="98">10K</text>
<text x="153.8" y="97.8">C?</text>
<text x="153.8" y="100.1">82u/10V</text>
<text x="208.1" y="99.4">PC7</text>
<text x="222.2" y="101">R55</text>
<text x="57.4" y="107.2">C17</text>
<text x="64.4" y="102">R101</text>
<text x="64.4" y="105.8">10R</text>
<text x="75.9" y="107.4">DIODE</text>
<text x="196.3" y="105.8">R48+5V</text>
<text x="222.2" y="104.8">5.1K</text>
<text x="259.8" y="106.2">C48</text>
<text x="57.4" y="109.5">47u/35V</text>
<text x="97.1" y="109.7">D?</text>
<text x="196.3" y="109.5">300R</text>
<text x="208.1" y="113.5">A4506V</text>
<text x="234" y="110.9">C103</text>
<text x="234" y="113.3">101</text>
<text x="259.8" y="108.6">104</text>
<text x="97.1" y="116.8">DIODE</text>
<text x="109.1" y="116.6">C?</text>
<text x="109.1" y="118.9">150u/35V</text>
<text x="121.6" y="116.8">R?</text>
<text x="121.6" y="119.1">10K</text>
<text x="208.1" y="122.9">PC8</text>
<text x="222.2" y="124.6">R56</text>
<text x="97.1" y="130.9">D?</text>
<text x="118.5" y="128.5">IC2</text>
<text x="118.5" y="130.9">7824</text>
<text x="196.3" y="129.2">R49+5V</text>
<text x="222.2" y="128.3">5.1K</text>
<text x="259.8" y="129.7">C49</text>
<text x="29.9" y="137.9">R2</text>
<text x="97.1" y="137.9">DIODE</text>
<text x="161.5" y="137.9">R?</text>
<text x="196.3" y="133">300R</text>
<text x="208.1" y="137">A4506V</text>
<text x="234" y="134.4">C104</text>
<text x="234" y="136.8">101</text>
<text x="259.8" y="132.1">104</text>
<text x="29.9" y="140.3">100K</text>
<text x="109.1" y="140.1">C?</text>
<text x="109.1" y="142.4">330u/35V</text>
<text x="139.7" y="140.1">C?</text>
<text x="139.7" y="142.4">150u/35V</text>
<text x="153.8" y="140.1">C?</text>
<text x="153.8" y="142.4">CAP</text>
<text x="161.5" y="140.3">10K</text>
<text x="29.9" y="149.7">R3</text>
<text x="208.1" y="146.4">PC9</text>
<text x="222.2" y="148">R57</text>
<text x="29.9" y="152">100K</text>
<text x="158.5" y="154.4">9</text>
<text x="167.6" y="154.4">C31</text>
<text x="196.3" y="152.8">R50+5V</text>
<text x="222.2" y="151.8">5.1K</text>
<text x="259.8" y="153.2">C50</text>
<text x="259.8" y="155.5">104</text>
<text x="29.9" y="161.4">R4</text>
<text x="167.6" y="161.4">104</text>
<text x="196.3" y="156.5">300R</text>
<text x="208.1" y="160.5">A4506V</text>
<text x="234" y="157.9">C105</text>
<text x="234" y="160.3">101</text>
<text x="29.9" y="163.8">100K</text>
<text x="57.4" y="163.8">DCCT1</text>
<text x="80.9" y="163.8">DCCT2</text>
<text x="163.2" y="163.8">IC6</text>
<text x="163.2" y="166.1">uPC358HA</text>
<text x="29.9" y="173.2">R5</text>
<text x="45.1" y="172.9">LD1</text>
<text x="111.3" y="168.5">D13</text>
<text x="123.2" y="170.1">R35</text>
<text x="123.2" y="173.8">10R</text>
<text x="135" y="170.1">R36</text>
<text x="135" y="173.8">22K</text>
<text x="167.6" y="170.8">D14</text>
<text x="29.9" y="175.5">47K</text>
<text x="65.1" y="177.9">R?</text>
<text x="88.6" y="177.9">R?</text>
<text x="111.3" y="175.5">DIODE</text>
<text x="135" y="177.6">C30</text>
<text x="167.6" y="177.9">DIODE</text>
<text x="65.1" y="180.2">10K</text>
<text x="73.8" y="180">C?</text>
<text x="73.8" y="182.3">104</text>
<text x="88.6" y="180.2">10K</text>
<text x="97.4" y="180">C?</text>
<text x="97.4" y="182.3">104</text>
<text x="135" y="180">105</text>
<text x="156.1" y="184.2">R37</text>
<text x="158.5" y="180.2">1</text>
<text x="179.7" y="184.2">R100</text>
<text x="156.1" y="188">1.8K</text>
<text x="179.7" y="188">10K</text>
<text x="266.7" y="192">李和明</text>
<text x="266.7" y="189.6">1/2</text>
</g>
<g font-size="2.1" fill="#800000">
<text x="218.4" y="29.9">V+</text>
<text x="256.1" y="29.9">V+</text>
<text x="22.8" y="33.5">P</text>
<text x="149.6" y="33.5">VCC</text>
<text x="22.6" y="40.5">X</text>
<text x="188.1" y="38.1">G1'</text>
<text x="234.2" y="38.1">G1</text>
<text x="218.4" y="53.4">V+</text>
<text x="256.1" y="53.4">V+</text>
<text x="140.1" y="56.9">+5V</text>
<text x="188.1" y="61.6">G3'</text>
<text x="234.2" y="61.6">G3</text>
<text x="121.3" y="68.7">V1</text>
<text x="218.4" y="76.9">V+</text>
<text x="256.1" y="76.9">V+</text>
<text x="64.9" y="87.5">+5V</text>
<text x="105.6" y="88.6">V3</text>
<text x="188.1" y="85.1">G5'</text>
<text x="234.2" y="85.1">G5</text>
<text x="154.3" y="92.1">V+</text>
<text x="218.7" y="99.4">V+</text>
<text x="256.4" y="99.4">V+</text>
<text x="188.4" y="107.6">G2'</text>
<text x="234.4" y="107.6">G2</text>
<text x="123.7" y="113.3">V2</text>
<text x="123.7" y="125">24G</text>
<text x="218.7" y="122.9">V+</text>
<text x="256.4" y="122.9">V+</text>
<text x="28.7" y="130.9">P</text>
<text x="188.4" y="131.2">G4'</text>
<text x="234.4" y="131.2">G4</text>
<text x="163.7" y="134.4">+24V</text>
<text x="163.7" y="146.1">24G</text>
<text x="218.7" y="146.4">V+</text>
<text x="256.4" y="146.4">V+</text>
<text x="188.4" y="154.6">G6'</text>
<text x="234.4" y="154.6">G6</text>
<text x="147" y="157.9">VCC</text>
<text x="67.2" y="172">VCC</text>
<text x="90.8" y="172">VCC</text>
<text x="104.9" y="172">A</text>
<text x="74.3" y="174.3">Iu</text>
<text x="97.8" y="174.3">Iw</text>
<text x="147" y="176.7">VCC</text>
<text x="180.2" y="174.3">Us</text>
</g>
</svg>
